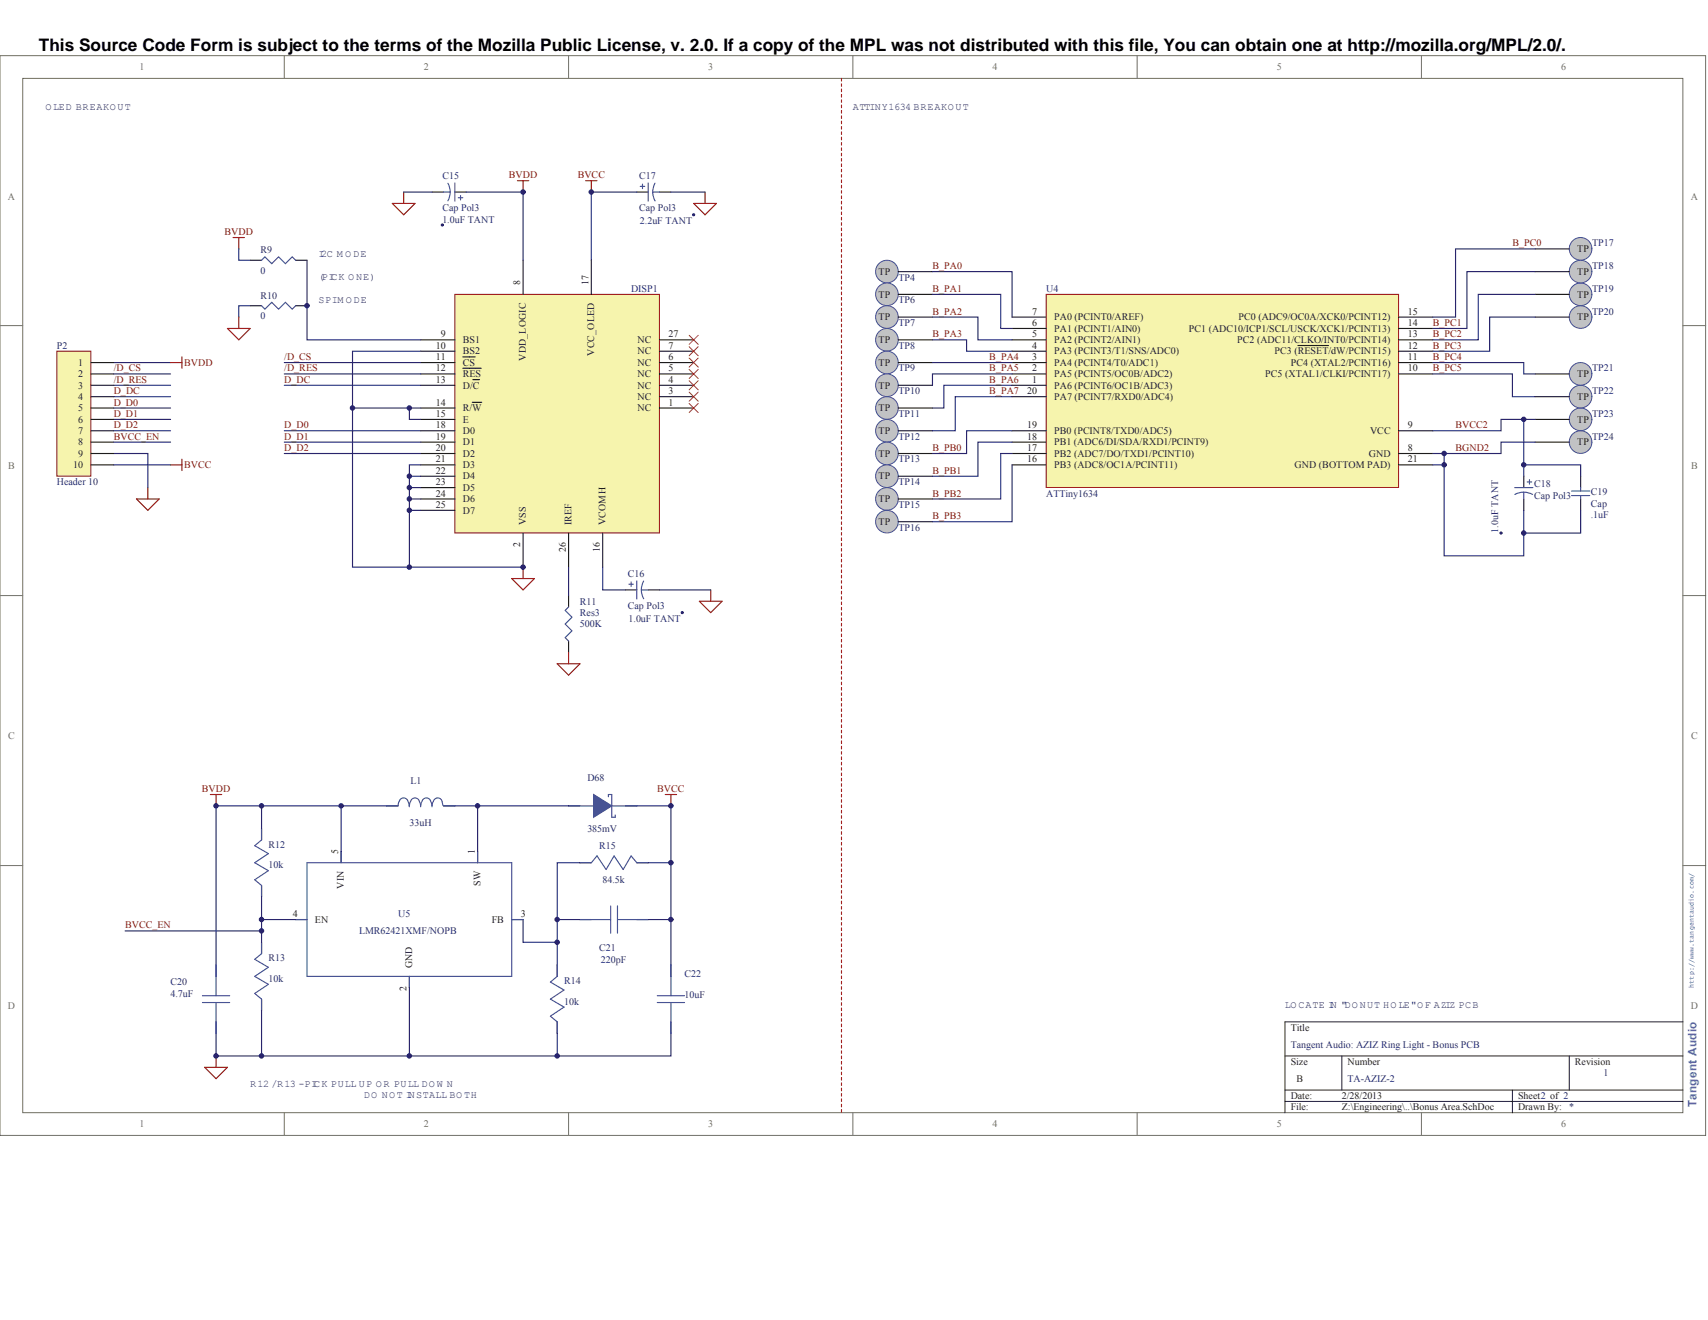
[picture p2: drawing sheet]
<svg xmlns="http://www.w3.org/2000/svg" width="279mm" height="216mm" viewBox="0 0 279 216" stroke-linecap="round" stroke-linejoin="round" font-family="sans-serif">
<path d="M0 9.1h279v176.6h-279z" fill="none" stroke="#706f62" stroke-width=".16"/>
<path d="M3.7 12.8h271.6v169.2h-271.6z" fill="#fff"/>
<g fill="none" stroke="#706f62" stroke-width=".16">
<path d="M3.7 12.8h271.6v169.2h-271.6zM46.5 9.1v3.7M93 9.1v3.7M139.5 9.1v3.7M186 9.1v3.7M232.5 9.1v3.7M0 53.3h3.7M275.3 53.3h3.7M0 97.4h3.7M275.3 97.4h3.7M0 141.6h3.7M275.3 141.6h3.7"/>
<path d="M46.5 182v3.7M93 182v3.7M139.5 182v3.7M186 182v3.7M232.5 182v3.7"/>
</g>
<path d="M210.2 172.7h65.1M210.2 178.3h65.1M219.5 172.7v5.6M247.4 178.3v3.7M256.7 172.7v5.6M275.3 167.1h-65.1v14.9M210.2 180.2h65.1" fill="none" stroke="#231f20" stroke-width=".16"/>
<path d="M74.4 48.1h33.5v39.1h-33.5z" fill="#f6f4ad"/>
<path d="M74.4 48.1h33.5v39.1h-33.5z" fill="none" stroke="#7c1514" stroke-width=".16"/>
<g fill="none" stroke="#231f20" stroke-width=".19">
<path d="M70.7 31.4h1.8M74.4 31.4h1.9M68.8 59.3h5.6M68.8 57.4h5.6M68.8 55.6h5.6M75.7 58.4h2M85.6 42.6v5.5M96.7 42.6v5.5M107.9 59.3h5.6M107.9 57.4h5.6M107.9 55.6h5.6M68.8 66.7h5.6"/>
<path d="M68.8 63h5.6M68.8 61.2h5.6M68.8 68.6h5.6M68.8 70.5h5.6M68.8 72.3h5.6M68.8 74.2h5.6M68.8 76h5.6M68.8 77.9h5.6M68.8 79.8h5.6M75.7 60.2h3M77.3 65.8h1.5M77.3 62.1h1.1"/>
<path d="M107.9 66.7h5.6M107.9 64.9h5.6M107.9 63h5.6M107.9 61.2h5.6M68.8 81.6h5.6M68.8 83.5h5.6M85.6 87.2v5.6M93 87.2v5.6M98.6 87.2v5.6"/>
</g>
<g fill="none" stroke="#ee2823" stroke-width=".16">
<path d="M112.7 58.6l1.5 1.4M112.7 56.7l1.5 1.5M112.7 54.8l1.5 1.5M114.2 58.6l-1.5 1.4M114.2 56.7l-1.5 1.5M114.2 54.8l-1.5 1.5M112.7 66l1.5 1.5M112.7 64.1l1.5 1.5M112.7 62.3l1.5 1.5M112.7 60.4l1.5 1.5M114.2 66l-1.5 1.5M114.2 64.1l-1.5 1.5"/>
<path d="M114.2 62.3l-1.5 1.5M114.2 60.4l-1.5 1.5"/>
</g>
<path d="M72.5 31.4h1.2M73.3 30l.3 .7v.7M73.6 31.4l-.1 .8-.2 .7M74.4 29.9v3M75 32.3h.7M75.3 32v.7" fill="none" stroke="#3e4ea1" stroke-width=".19"/>
<circle cx="72.4" cy="36.8" r=".18" fill="#282472"/>
<circle cx="72.4" cy="36.8" r=".18" fill="none" stroke="#282472" stroke-width=".16"/>
<path d="M76.3 31.4h9.3v11.2" fill="none" stroke="#282472" stroke-width=".19"/>
<path d="M104.2 31.4h1.8M107.9 31.4h1.9" fill="none" stroke="#231f20" stroke-width=".19"/>
<path d="M104.7 30.5h.8M105.1 30.1v.8M106 29.9v3M106.8 31.4l.1 .8 .3 .7M106.8 31.4h1.1M107.1 30l-.2 .7-.1 .7" fill="none" stroke="#3e4ea1" stroke-width=".19"/>
<circle cx="113.5" cy="35.1" r=".18" fill="#282472"/>
<circle cx="113.5" cy="35.1" r=".18" fill="none" stroke="#282472" stroke-width=".16"/>
<path d="M104.2 31.4h-7.5v11.2" fill="none" stroke="#282472" stroke-width=".19"/>
<path d="M102.3 96.5h1.9M106 96.5h1.9" fill="none" stroke="#231f20" stroke-width=".19"/>
<path d="M102.9 95.6h.7M103.2 95.2v.7M104.2 95v3M104.9 96.5l.1 .7 .3 .7M104.9 96.5h1.1M105.3 95l-.3 .7-.1 .8" fill="none" stroke="#3e4ea1" stroke-width=".19"/>
<circle cx="111.6" cy="100.2" r=".18" fill="#282472"/>
<circle cx="111.6" cy="100.2" r=".18" fill="none" stroke="#282472" stroke-width=".16"/>
<g fill="none" stroke="#282472" stroke-width=".19">
<path d="M66 31.4h4.7M109.8 31.4h5.5M18.6 59.3h9.3M39.1 40.7v1.9h1.8M40.9 50h-1.8v1.9M46.5 59.3h22.3M50.2 42.6v13h18.6M68.8 57.4h-11.1v35.4h27.9M18.6 74.2h5.6v5.6M18.6 66.7h9.3M18.6 61.2h9.3M18.6 63h9.3"/>
<path d="M18.6 76h9.3M18.6 68.6h9.3M18.6 64.9h9.3M46.5 74.2h22.3M46.5 72.3h22.3M46.5 70.5h22.3M46.5 61.2h22.3M46.5 63h22.3M57.7 66.7h9.3M67 79.8h1.8M68.8 66.7h-1.8v1.9h1.8M68.8 77.9h-1.8v14.9"/>
<path d="M68.8 76h-1.8v1.9M67 81.6h1.8M67 83.5h1.8M93 92.8v4.6M98.6 92.8v3.7h3.7M107.9 96.5h8.4"/>
</g>
<g fill="none" stroke="#7c1514" stroke-width=".19">
<path d="M38.1 38.9h1.9M39.1 38.9v1.8M64.2 33.3h3.7l-1.9 1.8zM66 31.4v1.9M84.6 29.6h1.9M85.6 29.6v1.8M95.8 29.6h1.9M96.7 29.6v1.8M113.5 33.3h3.7l-1.9 1.8zM115.3 31.4v1.9M27.9 59.3h1.9M29.8 58.4v1.8"/>
<path d="M37.2 53.7h3.7l-1.8 1.9zM39.1 51.9v1.8M24.2 79.8v1.8M27.9 76h1.9M29.8 75.1v1.9M22.3 81.6h3.7l-1.8 1.9zM83.7 94.6h3.7l-1.8 1.9zM85.6 92.8v1.8M114.4 98.3h3.7l-1.8 1.9zM116.3 96.5v1.8M91.1 108.6h3.8l-1.9 1.8zM93 106.7v1.9"/>
</g>
<path d="M40.9 50h1.9M40.9 42.6h1.9M48.4 50h1.8M48.4 42.6h1.8M93 97.4v1.9M93 104.9v1.8" fill="none" stroke="#231f20" stroke-width=".19"/>
<path d="M42.8 50l.5 .6 1.2-1.2 1.1 1.2 1.1-1.2 1.1 1.2 .6-.6M42.8 42.6l.5-.6 1.2 1.1 1.1-1.1 1.1 1.1 1.1-1.1 .6 .6M93 99.3l-.5 .5 1.1 1.1-1.1 1.2 1.1 1.1-1.1 1.1 .5 .6" fill="none" stroke="#3e4ea1" stroke-width=".19"/>
<path d="M9.3 57.4h5.6v20.5h-5.6z" fill="#f6f4ad"/>
<path d="M9.3 57.4h5.6v20.5h-5.6z" fill="none" stroke="#7c1514" stroke-width=".16"/>
<path d="M14.9 59.3h3.7M14.9 61.2h3.7M14.9 63h3.7M14.9 64.9h3.7M14.9 66.7h3.7M14.9 68.6h3.7M14.9 70.5h3.7M14.9 72.3h3.7M14.9 74.2h3.7M14.9 76h3.7" fill="none" stroke="#231f20" stroke-width=".19"/>
<path d="M18.6 70.5h9.3" fill="none" stroke="#282472" stroke-width=".19"/>
<path d="M171.1 48.1h57.7v31.6h-57.7z" fill="#f6f4ad"/>
<path d="M171.1 48.1h57.7v31.6h-57.7z" fill="none" stroke="#7c1514" stroke-width=".16"/>
<g fill="none" stroke="#231f20" stroke-width=".19">
<path d="M165.6 59.3h5.5M165.6 57.4h5.5M165.6 55.6h5.5M165.6 53.7h5.5M165.6 51.9h5.5M212.3 56.5h5M228.8 59.3h5.6M228.8 57.4h5.6M228.8 55.6h5.6M228.8 53.7h5.6M228.8 51.9h5.6M165.6 63h5.5"/>
<path d="M165.6 61.2h5.5M165.6 74.2h5.5M165.6 70.5h5.5M165.6 76h5.5M165.6 72.3h5.5M165.6 64.9h5.5M228.8 61.2h5.6M228.8 74.2h5.6M228.8 70.5h5.6M228.8 76h5.6"/>
</g>
<circle cx="145.1" cy="44.4" r="1.85" fill="#c1c2c4"/>
<circle cx="145.1" cy="44.4" r="1.85" fill="none" stroke="#3e4ea1" stroke-width=".16"/>
<path d="M147 44.4h5.5" fill="none" stroke="#231f20" stroke-width=".19"/>
<circle cx="145.1" cy="48.1" r="1.85" fill="#c1c2c4"/>
<circle cx="145.1" cy="48.1" r="1.85" fill="none" stroke="#3e4ea1" stroke-width=".16"/>
<path d="M147 48.1h5.5" fill="none" stroke="#231f20" stroke-width=".19"/>
<circle cx="145.1" cy="51.9" r="1.85" fill="#c1c2c4"/>
<circle cx="145.1" cy="51.9" r="1.85" fill="none" stroke="#3e4ea1" stroke-width=".16"/>
<path d="M147 51.9h5.5" fill="none" stroke="#231f20" stroke-width=".19"/>
<circle cx="145.1" cy="55.6" r="1.85" fill="#c1c2c4"/>
<circle cx="145.1" cy="55.6" r="1.85" fill="none" stroke="#3e4ea1" stroke-width=".16"/>
<path d="M147 55.6h5.5" fill="none" stroke="#231f20" stroke-width=".19"/>
<circle cx="145.1" cy="59.3" r="1.85" fill="#c1c2c4"/>
<circle cx="145.1" cy="59.3" r="1.85" fill="none" stroke="#3e4ea1" stroke-width=".16"/>
<path d="M147 59.3h5.5" fill="none" stroke="#231f20" stroke-width=".19"/>
<circle cx="145.1" cy="63" r="1.85" fill="#c1c2c4"/>
<circle cx="145.1" cy="63" r="1.85" fill="none" stroke="#3e4ea1" stroke-width=".16"/>
<path d="M147 63h5.5" fill="none" stroke="#231f20" stroke-width=".19"/>
<circle cx="145.1" cy="66.7" r="1.85" fill="#c1c2c4"/>
<circle cx="145.1" cy="66.7" r="1.85" fill="none" stroke="#3e4ea1" stroke-width=".16"/>
<path d="M147 66.7h5.5" fill="none" stroke="#231f20" stroke-width=".19"/>
<circle cx="145.1" cy="70.4" r="1.85" fill="#c1c2c4"/>
<circle cx="145.1" cy="70.4" r="1.85" fill="none" stroke="#3e4ea1" stroke-width=".16"/>
<path d="M147 70.5h5.5" fill="none" stroke="#231f20" stroke-width=".19"/>
<circle cx="145.1" cy="74.2" r="1.85" fill="#c1c2c4"/>
<circle cx="145.1" cy="74.2" r="1.85" fill="none" stroke="#3e4ea1" stroke-width=".16"/>
<path d="M147 74.2h5.5" fill="none" stroke="#231f20" stroke-width=".19"/>
<circle cx="145.1" cy="77.9" r="1.85" fill="#c1c2c4"/>
<circle cx="145.1" cy="77.9" r="1.85" fill="none" stroke="#3e4ea1" stroke-width=".16"/>
<path d="M147 77.9h5.5" fill="none" stroke="#231f20" stroke-width=".19"/>
<circle cx="145.1" cy="81.6" r="1.85" fill="#c1c2c4"/>
<circle cx="145.1" cy="81.6" r="1.85" fill="none" stroke="#3e4ea1" stroke-width=".16"/>
<path d="M147 81.6h5.5" fill="none" stroke="#231f20" stroke-width=".19"/>
<circle cx="145.1" cy="85.3" r="1.85" fill="#c1c2c4"/>
<circle cx="145.1" cy="85.3" r="1.85" fill="none" stroke="#3e4ea1" stroke-width=".16"/>
<path d="M147 85.3h5.5" fill="none" stroke="#231f20" stroke-width=".19"/>
<circle cx="258.6" cy="51.9" r="1.85" fill="#c1c2c4"/>
<circle cx="258.6" cy="51.9" r="1.85" fill="none" stroke="#3e4ea1" stroke-width=".16"/>
<path d="M251.1 51.9h5.6" fill="none" stroke="#231f20" stroke-width=".19"/>
<circle cx="258.6" cy="48.1" r="1.85" fill="#c1c2c4"/>
<circle cx="258.6" cy="48.1" r="1.85" fill="none" stroke="#3e4ea1" stroke-width=".16"/>
<path d="M251.1 48.1h5.6" fill="none" stroke="#231f20" stroke-width=".19"/>
<circle cx="258.6" cy="44.4" r="1.85" fill="#c1c2c4"/>
<circle cx="258.6" cy="44.4" r="1.85" fill="none" stroke="#3e4ea1" stroke-width=".16"/>
<path d="M251.1 44.4h5.6" fill="none" stroke="#231f20" stroke-width=".19"/>
<circle cx="258.6" cy="40.7" r="1.85" fill="#c1c2c4"/>
<circle cx="258.6" cy="40.7" r="1.85" fill="none" stroke="#3e4ea1" stroke-width=".16"/>
<path d="M251.1 40.7h5.6" fill="none" stroke="#231f20" stroke-width=".19"/>
<circle cx="258.6" cy="72.3" r="1.85" fill="#c1c2c4"/>
<circle cx="258.6" cy="72.3" r="1.85" fill="none" stroke="#3e4ea1" stroke-width=".16"/>
<path d="M251.1 72.3h5.6" fill="none" stroke="#231f20" stroke-width=".19"/>
<circle cx="258.6" cy="68.6" r="1.85" fill="#c1c2c4"/>
<circle cx="258.6" cy="68.6" r="1.85" fill="none" stroke="#3e4ea1" stroke-width=".16"/>
<path d="M251.1 68.6h5.6" fill="none" stroke="#231f20" stroke-width=".19"/>
<circle cx="258.6" cy="64.9" r="1.85" fill="#c1c2c4"/>
<circle cx="258.6" cy="64.9" r="1.85" fill="none" stroke="#3e4ea1" stroke-width=".16"/>
<path d="M251.1 64.9h5.6" fill="none" stroke="#231f20" stroke-width=".19"/>
<circle cx="258.6" cy="61.2" r="1.85" fill="#c1c2c4"/>
<circle cx="258.6" cy="61.2" r="1.85" fill="none" stroke="#3e4ea1" stroke-width=".16"/>
<path d="M249.3 77.9v1.9M251.1 61.2h5.6M249.3 81.6v1.9" fill="none" stroke="#231f20" stroke-width=".19"/>
<g fill="none" stroke="#282472" stroke-width=".19">
<path d="M152.5 44.4h13.1v7.5M152.5 48.1h11.2v5.6h1.9M152.5 51.9h7.5v3.7h5.6M152.5 55.6h5.6v1.8h7.5M152.5 59.3h13.1M234.4 59.3h14.9v1.9h1.8M251.1 40.7h-13v11.2h-3.7M251.1 44.4h-11.1v9.3h-5.6M251.1 48.1h-9.3v7.5h-7.4M251.1 51.9h-7.4v5.5h-9.3M165.6 61.2h-13.1v1.8M165.6 63h-11.2v3.7h-1.9"/>
<path d="M165.6 64.9h-9.3v5.6h-3.8M165.6 70.5h-7.5v3.7h-5.6M165.6 72.3h-5.6v5.6h-7.5M165.6 76v9.3h-13.1M165.6 74.2h-1.9v7.4h-11.2M234.4 61.2h13v3.7h3.7M234.4 74.2h1.8v1.8h-1.8M251.1 68.6h-5.6v1.9h-11.1M251.1 72.3h-5.6v1.9h-9.3"/>
</g>
<path d="M247.8 79.8h3M249.8 78.8h.8M250.2 78.5v.7M249.3 80.5l.7 .1 .7 .3M249.3 80.5l-.8 .1-.7 .3M249.3 80.5v1.1" fill="none" stroke="#3e4ea1" stroke-width=".19"/>
<circle cx="245.5" cy="87.2" r=".18" fill="#282472"/>
<circle cx="245.5" cy="87.2" r=".18" fill="none" stroke="#282472" stroke-width=".16"/>
<path d="M258.6 77.9v1.9M258.6 81.6v1.9M93 131.8h1.9M102.3 131.8h1.9M35.3 157.8v1.9M94.9 150.4h1.8M104.2 150.4h1.8M109.8 157.8v1.9M35.3 167.1v1.9M109.8 167.1v1.9" fill="none" stroke="#231f20" stroke-width=".19"/>
<g fill="none" stroke="#3e4ea1" stroke-width=".19">
<path d="M258.6 79.8v.5M257.1 81.1h3M257.1 80.3h3M258.6 81.1v.5M93 131.8h11.2M35.3 157.8v5.1M94.9 150.4h5M99.9 148.2v4.4M101 150.4h5M101 148.2v4.4M109.8 157.8v5.1M33.1 162.9h4.5"/>
<path d="M33.1 164h4.5M35.3 164v5M107.5 162.9h4.5M107.5 164h4.5M109.8 164v5"/>
</g>
<path d="M236.2 76v14.9h13.1v-3.7M249.3 77.9v-1.9h9.3v1.9M249.3 68.6v7.4M249.3 83.5v3.7h9.3v-3.7" fill="none" stroke="#282472" stroke-width=".19"/>
<path d="M97.1 130l3 1.8-3 1.9z" fill="#3e4ea1"/>
<g fill="none" stroke="#3e4ea1" stroke-width=".19">
<path d="M42.8 135.5v1.9l-1.1 .9 2.2 1.3-2.2 1.5 2.2 1.3-2.2 1.5 1.1 .9v1.9M55.8 139.2v1.9M65.2 131.2l-.1 .6h-1.9M66 130.5a.73 .73 0 0 0-.7 .6M66.1 130.5a.73 .73 0 0 1 .7 .7M66.8 131.2l.1 .8M67.1 131.2l-.1 .6M67.9 130.5a.73 .73 0 0 0-.7 .6M67.9 130.5a.73 .73 0 0 1 .7 .7M68.7 131.2l.1 .8M68.9 131.2l-.1 .6M69.7 130.5a.73 .73 0 0 0-.7 .6"/>
<path d="M69.8 130.5a.73 .73 0 0 1 .7 .7M70.5 131.2l.2 .8M70.8 131.2l-.1 .6M71.6 130.5a.74 .74 0 0 0-.7 .6M71.7 130.5a.73 .73 0 0 1 .6 .7M72.3 131.2l.2 .6M72.5 131.8h1.9M78.1 139.2v1.9M97.1 130l3 1.8-3 1.9zM99.5 130.3v-.3h.6v3.7h.5v-.4M42.8 154.1v1.9l-1.1 .9 2.2 1.3-2.2 1.5 2.2 1.3-2.2 1.5 1.1 .9v1.9M48.4 150.4h1.8"/>
<path d="M50.2 141.1h33.5v18.6h-33.5zM67 159.7v1.9M83.7 150.4h1.9M91.1 157.8v1.9l-1.1 .9 2.3 1.3-2.3 1.5 2.3 1.3-2.3 1.5 1.1 .9v1.9M94.9 141.1h1.8l1-1.1 1.4 2.2 1.4-2.2 1.4 2.2 1.3-2.2 1 1.1h1.8"/>
</g>
<g fill="none" stroke="#231f20" stroke-width=".19">
<path d="M42.8 135.5v1.9M55.8 139.2v1.9M63.2 131.8h1.9M72.5 131.8h1.9M78.1 139.2v1.9M42.8 144.8v1.9M42.8 154.1v1.9M48.4 150.4h1.8M67 159.7v1.9M83.7 150.4h1.9M91.1 157.8v1.9M94.9 141.1h1.8"/>
<path d="M104.2 141.1h1.8M42.8 163.4v1.9M91.1 167.1v1.9"/>
</g>
<g fill="none" stroke="#282472" stroke-width=".19">
<path d="M18.6 72.3h9.3M42.8 131.8v3.7M55.8 131.8v7.4M63.2 131.8h-27.9v26M74.4 131.8h18.6M78.1 131.8v7.4M104.2 131.8h5.6v26M20.5 152.3h22.3M42.8 146.7v3.7h5.6M42.8 150.4v3.7M85.6 150.4v3.7h5.5M91.1 150.4h3.8"/>
<path d="M94.9 141.1h-3.8v16.7M106 150.4h3.8M106 141.1h3.8M35.3 169v3.7h74.5v-3.7M42.8 165.3v7.4M67 161.6v11.1M91.1 169v3.7"/>
</g>
<path d="M34.4 130h1.9M35.3 130v1.8M108.8 130h1.9M109.8 130v1.8M33.5 174.6h3.7l-1.9 1.8zM35.3 172.7v1.9" fill="none" stroke="#7c1514" stroke-width=".19"/>
<path d="M137.7 12.8v169.2" fill="none" stroke="#ea1f23" stroke-width=".19" stroke-dasharray=".4 .4"/>
<circle cx="35.3" cy="172.7" r=".36" fill="#282472"/>
<circle cx="35.3" cy="172.7" r=".36" fill="none" stroke="#282472" stroke-width=".16"/>
<circle cx="35.3" cy="131.8" r=".36" fill="#282472"/>
<circle cx="35.3" cy="131.8" r=".36" fill="none" stroke="#282472" stroke-width=".16"/>
<circle cx="42.8" cy="172.7" r=".36" fill="#282472"/>
<circle cx="42.8" cy="172.7" r=".36" fill="none" stroke="#282472" stroke-width=".16"/>
<circle cx="42.8" cy="152.3" r=".36" fill="#282472"/>
<circle cx="42.8" cy="152.3" r=".36" fill="none" stroke="#282472" stroke-width=".16"/>
<circle cx="42.8" cy="150.4" r=".36" fill="#282472"/>
<circle cx="42.8" cy="150.4" r=".36" fill="none" stroke="#282472" stroke-width=".16"/>
<circle cx="42.8" cy="131.8" r=".36" fill="#282472"/>
<circle cx="42.8" cy="131.8" r=".36" fill="none" stroke="#282472" stroke-width=".16"/>
<circle cx="50.2" cy="50" r=".36" fill="#282472"/>
<circle cx="50.2" cy="50" r=".36" fill="none" stroke="#282472" stroke-width=".16"/>
<circle cx="55.8" cy="131.8" r=".36" fill="#282472"/>
<circle cx="55.8" cy="131.8" r=".36" fill="none" stroke="#282472" stroke-width=".16"/>
<circle cx="57.7" cy="66.7" r=".36" fill="#282472"/>
<circle cx="57.7" cy="66.7" r=".36" fill="none" stroke="#282472" stroke-width=".16"/>
<circle cx="67" cy="172.7" r=".36" fill="#282472"/>
<circle cx="67" cy="172.7" r=".36" fill="none" stroke="#282472" stroke-width=".16"/>
<circle cx="67" cy="92.8" r=".36" fill="#282472"/>
<circle cx="67" cy="92.8" r=".36" fill="none" stroke="#282472" stroke-width=".16"/>
<circle cx="67" cy="83.5" r=".36" fill="#282472"/>
<circle cx="67" cy="83.5" r=".36" fill="none" stroke="#282472" stroke-width=".16"/>
<circle cx="67" cy="81.6" r=".36" fill="#282472"/>
<circle cx="67" cy="81.6" r=".36" fill="none" stroke="#282472" stroke-width=".16"/>
<circle cx="67" cy="79.7" r=".36" fill="#282472"/>
<circle cx="67" cy="79.7" r=".36" fill="none" stroke="#282472" stroke-width=".16"/>
<circle cx="67" cy="77.9" r=".36" fill="#282472"/>
<circle cx="67" cy="77.9" r=".36" fill="none" stroke="#282472" stroke-width=".16"/>
<circle cx="67" cy="66.7" r=".36" fill="#282472"/>
<circle cx="67" cy="66.7" r=".36" fill="none" stroke="#282472" stroke-width=".16"/>
<circle cx="78.1" cy="131.8" r=".36" fill="#282472"/>
<circle cx="78.1" cy="131.8" r=".36" fill="none" stroke="#282472" stroke-width=".16"/>
<circle cx="85.6" cy="92.8" r=".36" fill="#282472"/>
<circle cx="85.6" cy="92.8" r=".36" fill="none" stroke="#282472" stroke-width=".16"/>
<circle cx="85.6" cy="31.4" r=".36" fill="#282472"/>
<circle cx="85.6" cy="31.4" r=".36" fill="none" stroke="#282472" stroke-width=".16"/>
<circle cx="91.1" cy="172.7" r=".36" fill="#282472"/>
<circle cx="91.1" cy="172.7" r=".36" fill="none" stroke="#282472" stroke-width=".16"/>
<circle cx="91.1" cy="154.1" r=".36" fill="#282472"/>
<circle cx="91.1" cy="154.1" r=".36" fill="none" stroke="#282472" stroke-width=".16"/>
<circle cx="91.1" cy="150.4" r=".36" fill="#282472"/>
<circle cx="91.1" cy="150.4" r=".36" fill="none" stroke="#282472" stroke-width=".16"/>
<circle cx="96.7" cy="31.4" r=".36" fill="#282472"/>
<circle cx="96.7" cy="31.4" r=".36" fill="none" stroke="#282472" stroke-width=".16"/>
<circle cx="109.7" cy="150.4" r=".36" fill="#282472"/>
<circle cx="109.7" cy="150.4" r=".36" fill="none" stroke="#282472" stroke-width=".16"/>
<circle cx="109.7" cy="141.1" r=".36" fill="#282472"/>
<circle cx="109.7" cy="141.1" r=".36" fill="none" stroke="#282472" stroke-width=".16"/>
<circle cx="109.7" cy="131.8" r=".36" fill="#282472"/>
<circle cx="109.7" cy="131.8" r=".36" fill="none" stroke="#282472" stroke-width=".16"/>
<circle cx="236.2" cy="76" r=".36" fill="#282472"/>
<circle cx="236.2" cy="76" r=".36" fill="none" stroke="#282472" stroke-width=".16"/>
<circle cx="236.2" cy="74.2" r=".36" fill="#282472"/>
<circle cx="236.2" cy="74.2" r=".36" fill="none" stroke="#282472" stroke-width=".16"/>
<circle cx="249.3" cy="87.2" r=".36" fill="#282472"/>
<circle cx="249.3" cy="87.2" r=".36" fill="none" stroke="#282472" stroke-width=".16"/>
<circle cx="249.3" cy="76" r=".36" fill="#282472"/>
<circle cx="249.3" cy="76" r=".36" fill="none" stroke="#282472" stroke-width=".16"/>
<circle cx="249.3" cy="68.6" r=".36" fill="#282472"/>
<circle cx="249.3" cy="68.6" r=".36" fill="none" stroke="#282472" stroke-width=".16"/>
<text font-size="2.8" x="6.3" y="8.4">This Source Code Form is subject to the terms of the Mozilla Public License, v. 2.0. If a copy of the MPL was not distributed with this file, You can obtain one at http://mozilla.org/MPL/2.0/.</text>
<text font-size="1.9" fill="#259ace" x="277.5" y="181.1" transform="rotate(-90 277.5 181.1)">Tangent Audio</text>
<g font-size="1.7" fill="#282472">
<text x="7.4" y="17.9">O LED BREAKO UT</text>
<text x="139.5" y="17.9">ATTINY1634 BREAKO UT</text>
<text x="52.1" y="42.1">I2C M O DE</text>
<text x="52.1" y="45.8">(PICK O NE)</text>
<text x="52.1" y="49.5">SPI M O DE</text>
<text x="210.2" y="164.8">LO CATE IN &quot;DO NUT HO LE&quot; O F AZIZ PCB</text>
<text x="40.9" y="177.8">R12 / R13 - PICK PULL UP O R PULL DO W N</text>
<text x="59.5" y="179.7">DO NO T INSTALL BO TH</text>
</g>
<g font-size="1.6" fill="#706f62">
<text x="22.8" y="11.5">1</text>
<text x="69.3" y="11.5">2</text>
<text x="115.9" y="11.5">3</text>
<text x="162.4" y="11.5">4</text>
<text x="208.9" y="11.5">5</text>
<text x="255.4" y="11.5">6</text>
<text x="1.3" y="32.6">A</text>
<text x="276.6" y="32.6">A</text>
<text x="1.3" y="76.8">B</text>
<text x="276.6" y="76.8">B</text>
<text x="1.3" y="120.9">C</text>
<text x="276.6" y="120.9">C</text>
<text x="1.3" y="165.1">D</text>
<text x="276.6" y="165.1">D</text>
<text x="22.8" y="184.4">1</text>
<text x="69.3" y="184.4">2</text>
<text x="115.9" y="184.4">3</text>
<text x="162.4" y="184.4">4</text>
<text x="208.9" y="184.4">5</text>
<text x="255.4" y="184.4">6</text>
</g>
<g font-size="1.6" fill="#282472">
<text x="72.4" y="29.3">C15</text>
<text x="104.5" y="29.3">C17</text>
<text x="72.4" y="34.5">Cap Pol3</text>
<text x="104.5" y="34.5">Cap Pol3</text>
<text x="42.6" y="41.4">R9</text>
<text x="72.4" y="36.4">1.0uF TANT</text>
<text x="104.7" y="36.6">2.2uF TANT</text>
<text x="260.4" y="40.3">TP17</text>
<text x="42.6" y="44.8">0</text>
<text x="103.2" y="47.7">DISP1</text>
<text x="147" y="45.9">TP4</text>
<text x="171.1" y="47.7">U4</text>
<text x="260.4" y="47.7">TP19</text>
<text x="260.4" y="44">TP18</text>
<text x="42.6" y="52.2">0</text>
<text x="42.6" y="48.9">R10</text>
<text x="147" y="49.6">TP6</text>
<text x="147" y="53.3">TP7</text>
<text x="260.4" y="51.5">TP20</text>
<text x="9.3" y="57">P2</text>
<text x="147" y="57">TP8</text>
<text x="147" y="60.8">TP9</text>
<text x="147" y="64.5">TP10</text>
<text x="260.4" y="64.5">TP22</text>
<text x="260.4" y="60.8">TP21</text>
<text x="147" y="68.2">TP11</text>
<text x="147" y="71.9">TP12</text>
<text x="260.4" y="71.9">TP24</text>
<text x="260.4" y="68.2">TP23</text>
<text x="147" y="75.6">TP13</text>
<text x="9.3" y="79.4">Header 10</text>
<text x="147" y="79.4">TP14</text>
<text x="147" y="83.1">TP15</text>
<text x="171.1" y="81.2">ATTiny1634</text>
<text x="250.9" y="79.7">C18</text>
<text x="250.9" y="81.6">Cap Pol3</text>
<text x="260.2" y="81">C19</text>
<text x="260.2" y="82.9">Cap</text>
<text x="147" y="86.8">TP16</text>
<text x="245.1" y="87.2" transform="rotate(-90 245.1 87.2)">1.0uF TANT</text>
<text x="260.2" y="84.7">.1uF</text>
<text x="102.7" y="94.4">C16</text>
<text x="94.9" y="98.9">R11</text>
<text x="94.9" y="100.7">Res3</text>
<text x="102.7" y="99.6">Cap Pol3</text>
<text x="102.8" y="101.7">1.0uF TANT</text>
<text x="94.9" y="102.6">500K</text>
<text x="67.2" y="128.2">L1</text>
<text x="96.1" y="127.7">D68</text>
<text x="67" y="135.1">33uH</text>
<text x="96.1" y="136.1">385mV</text>
<text x="43.9" y="142">10k</text>
<text x="43.9" y="138.7">R12</text>
<text x="98" y="138.8">R15</text>
<text x="98.6" y="144.4">84.5k</text>
<text x="58.7" y="152.8">LMR62421XMF/NOPB</text>
<text x="65.1" y="150">U5</text>
<text x="98" y="155.6">C21</text>
<text x="27.9" y="161.2">C20</text>
<text x="43.9" y="160.6">10k</text>
<text x="43.9" y="157.3">R13</text>
<text x="92.3" y="161">R14</text>
<text x="98.3" y="157.4">220pF</text>
<text x="112" y="159.9">C22</text>
<text x="27.9" y="163">4.7uF</text>
<text x="92.3" y="164.3">10k</text>
<text x="112" y="163.2">10uF</text>
<text x="211.1" y="171.4">Tangent Audio: AZIZ Ring Light - Bonus PCB</text>
<text x="220.4" y="177">TA-AZIZ-2</text>
<text x="262.3" y="176">1</text>
<text x="256.7" y="181.6">*</text>
</g>
<g font-size="1.6" fill="#7c1514">
<text x="83.2" y="29.2">BVDD</text>
<text x="94.5" y="29.2">BVCC</text>
<text x="36.7" y="38.4">BVDD</text>
<text x="247.4" y="40.3">B_PC0</text>
<text x="152.5" y="44">B_PA0</text>
<text x="152.5" y="47.7">B_PA1</text>
<text x="152.5" y="51.5">B_PA2</text>
<text x="234.4" y="53.3">B_PC1</text>
<text x="30.1" y="59.8">BVDD</text>
<text x="46.5" y="58.9">/D_CS</text>
<text x="152.5" y="55.2">B_PA3</text>
<text x="161.8" y="58.9">B_PA4</text>
<text x="234.4" y="55.2">B_PC2</text>
<text x="234.4" y="57">B_PC3</text>
<text x="234.4" y="58.9">B_PC4</text>
<text x="18.6" y="60.8">/D_CS</text>
<text x="18.6" y="62.6">/D_RES</text>
<text x="18.6" y="64.5">D_DC</text>
<text x="46.5" y="60.8">/D_RES</text>
<text x="46.5" y="62.6">D_DC</text>
<text x="161.8" y="60.8">B_PA5</text>
<text x="161.8" y="62.6">B_PA6</text>
<text x="161.8" y="64.5">B_PA7</text>
<text x="234.4" y="60.8">B_PC5</text>
<text x="18.6" y="66.3">D_D0</text>
<text x="18.6" y="68.2">D_D1</text>
<text x="18.6" y="70.1">D_D2</text>
<text x="18.6" y="71.9">BVCC_EN</text>
<text x="46.5" y="70.1">D_D0</text>
<text x="46.5" y="71.9">D_D1</text>
<text x="238.1" y="70.1">BVCC2</text>
<text x="30.1" y="76.6">BVCC</text>
<text x="46.5" y="73.8">D_D2</text>
<text x="152.5" y="73.8">B_PB0</text>
<text x="152.5" y="77.5">B_PB1</text>
<text x="238.1" y="73.8">BGND2</text>
<text x="152.5" y="81.2">B_PB2</text>
<text x="152.5" y="84.9">B_PB3</text>
<text x="33" y="129.6">BVDD</text>
<text x="107.5" y="129.6">BVCC</text>
<text x="20.5" y="151.9">BVCC_EN</text>
</g>
<g font-size="1.6" fill="#231f20">
<text x="258" y="41.2">TP</text>
<text x="85.1" y="46.7" transform="rotate(-90 85.1 46.7)">8</text>
<text x="96.3" y="46.7" transform="rotate(-90 96.3 46.7)">17</text>
<text x="143.7" y="45">TP</text>
<text x="258" y="45">TP</text>
<text x="143.7" y="48.7">TP</text>
<text x="143.7" y="52.4">TP</text>
<text x="168.8" y="53.3">6</text>
<text x="168.8" y="51.5">7</text>
<text x="172.4" y="52.4">PA0 (PCINT0/AREF)</text>
<text x="202.6" y="52.4">PC0 (ADC9/OC0A/XCK0/PCINT12)</text>
<text x="230.3" y="53.3">14</text>
<text x="230.3" y="51.5">15</text>
<text x="258" y="52.4">TP</text>
<text x="258" y="48.7">TP</text>
<text x="12.8" y="59.8">1</text>
<text x="71.3" y="57">10</text>
<text x="71.3" y="58.9">11</text>
<text x="72.1" y="55.2">9</text>
<text x="75.7" y="56.1">BS1</text>
<text x="75.7" y="58">BS2</text>
<text x="75.7" y="59.8">CS</text>
<text x="86" y="59" transform="rotate(-90 86 59)">VDD_LOGIC</text>
<text x="97.2" y="58.2" transform="rotate(-90 97.2 58.2)">VCC_OLED</text>
<text x="104.3" y="59.8">NC</text>
<text x="104.3" y="58">NC</text>
<text x="104.3" y="56.1">NC</text>
<text x="109.4" y="58.9">6</text>
<text x="109.4" y="57">7</text>
<text x="109.4" y="55.2">27</text>
<text x="143.7" y="56.1">TP</text>
<text x="143.7" y="59.8">TP</text>
<text x="168.8" y="58.9">3</text>
<text x="168.8" y="57">4</text>
<text x="168.8" y="55.2">5</text>
<text x="172.4" y="59.8">PA4 (PCINT4/T0/ADC1)</text>
<text x="172.4" y="58">PA3 (PCINT3/T1/SNS/ADC0)</text>
<text x="172.4" y="56.1">PA2 (PCINT2/AIN1)</text>
<text x="172.4" y="54.3">PA1 (PCINT1/AIN0)</text>
<text x="194.5" y="54.3">PC1 (ADC10/ICP1/SCL/USCK/XCK1/PCINT13)</text>
<text x="202.4" y="56.1">PC2 (ADC11/CLKO/INT0/PCINT14)</text>
<text x="208.5" y="58">PC3 (RESET/dW/PCINT15)</text>
<text x="211.2" y="59.8">PC4 (XTAL2/PCINT16)</text>
<text x="230.3" y="55.2">13</text>
<text x="230.3" y="57">12</text>
<text x="230.3" y="58.9">11</text>
<text x="12.8" y="61.7">2</text>
<text x="12.8" y="63.5">3</text>
<text x="12.8" y="65.4">4</text>
<text x="71.3" y="60.8">12</text>
<text x="71.3" y="62.6">13</text>
<text x="75.7" y="61.7">RES</text>
<text x="75.7" y="63.5">D/C</text>
<text x="104.3" y="65.4">NC</text>
<text x="104.3" y="63.5">NC</text>
<text x="104.3" y="61.7">NC</text>
<text x="109.4" y="64.5">3</text>
<text x="109.4" y="62.6">4</text>
<text x="109.4" y="60.8">5</text>
<text x="143.7" y="63.5">TP</text>
<text x="168" y="64.5">20</text>
<text x="168.8" y="62.6">1</text>
<text x="168.8" y="60.8">2</text>
<text x="172.4" y="63.5">PA6 (PCINT6/OC1B/ADC3)</text>
<text x="172.4" y="61.7">PA5 (PCINT5/OC0B/ADC2)</text>
<text x="172.4" y="65.4">PA7 (PCINT7/RXD0/ADC4)</text>
<text x="207" y="61.7">PC5 (XTAL1/CLKI/PCINT17)</text>
<text x="230.3" y="60.8">10</text>
<text x="258" y="65.4">TP</text>
<text x="258" y="61.7">TP</text>
<text x="12.8" y="67.3">5</text>
<text x="12.8" y="69.1">6</text>
<text x="12.8" y="71">7</text>
<text x="71.3" y="66.3">14</text>
<text x="71.3" y="68.2">15</text>
<text x="71.3" y="70.1">18</text>
<text x="71.3" y="71.9">19</text>
<text x="75.7" y="67.3">R/W</text>
<text x="75.7" y="69.1">E</text>
<text x="75.7" y="71">D0</text>
<text x="104.3" y="67.3">NC</text>
<text x="109.4" y="66.3">1</text>
<text x="143.7" y="67.3">TP</text>
<text x="143.7" y="71">TP</text>
<text x="168" y="71.9">18</text>
<text x="168" y="70.1">19</text>
<text x="172.4" y="71">PB0 (PCINT8/TXD0/ADC5)</text>
<text x="224.1" y="71">VCC</text>
<text x="230.3" y="70.1">9</text>
<text x="258" y="69.1">TP</text>
<text x="11.9" y="76.6">10</text>
<text x="12.8" y="72.8">8</text>
<text x="12.8" y="74.7">9</text>
<text x="71.3" y="73.8">20</text>
<text x="71.3" y="75.6">21</text>
<text x="71.3" y="77.5">22</text>
<text x="75.7" y="72.8">D1</text>
<text x="75.7" y="74.7">D2</text>
<text x="75.7" y="76.6">D3</text>
<text x="143.7" y="74.7">TP</text>
<text x="168" y="75.6">16</text>
<text x="168" y="73.8">17</text>
<text x="172.4" y="76.6">PB3 (ADC8/OC1A/PCINT11)</text>
<text x="172.4" y="74.7">PB2 (ADC7/DO/TXD1/PCINT10)</text>
<text x="172.4" y="72.8">PB1 (ADC6/DI/SDA/RXD1/PCINT9)</text>
<text x="211.8" y="76.6">GND (BOTTOM PAD)</text>
<text x="223.9" y="74.7">GND</text>
<text x="230.3" y="73.8">8</text>
<text x="230.3" y="75.6">21</text>
<text x="258" y="72.8">TP</text>
<text x="71.3" y="79.4">23</text>
<text x="71.3" y="81.2">24</text>
<text x="71.3" y="83.1">25</text>
<text x="75.7" y="78.4">D4</text>
<text x="75.7" y="80.3">D5</text>
<text x="75.7" y="82.1">D6</text>
<text x="143.7" y="78.4">TP</text>
<text x="143.7" y="82.1">TP</text>
<text x="75.7" y="84">D7</text>
<text x="85.1" y="89.5" transform="rotate(-90 85.1 89.5)">2</text>
<text x="86" y="85.9" transform="rotate(-90 86 85.9)">VSS</text>
<text x="93.5" y="85.9" transform="rotate(-90 93.5 85.9)">IREF</text>
<text x="99" y="85.9" transform="rotate(-90 99 85.9)">VCOMH</text>
<text x="143.7" y="85.9">TP</text>
<text x="92.5" y="90.4" transform="rotate(-90 92.5 90.4)">26</text>
<text x="98.1" y="90.4" transform="rotate(-90 98.1 90.4)">16</text>
<text x="55.3" y="139.6" transform="rotate(-90 55.3 139.6)">5</text>
<text x="77.7" y="139.6" transform="rotate(-90 77.7 139.6)">1</text>
<text x="56.3" y="145.4" transform="rotate(-90 56.3 145.4)">VIN</text>
<text x="78.6" y="144.9" transform="rotate(-90 78.6 144.9)">SW</text>
<text x="47.9" y="150">4</text>
<text x="51.5" y="150.9">EN</text>
<text x="80.4" y="150.9">FB</text>
<text x="85.2" y="150">3</text>
<text x="67.4" y="158.4" transform="rotate(-90 67.4 158.4)">GND</text>
<text x="66.5" y="162" transform="rotate(-90 66.5 162)">2</text>
<text x="211.1" y="168.6">Title</text>
<text x="211.1" y="174.2">Size</text>
<text x="211.1" y="179.7">Date:</text>
<text x="212.1" y="177">B</text>
<text x="219.5" y="179.7">2/28/2013</text>
<text x="220.4" y="174.2">Number</text>
<text x="248.3" y="179.7">Sheet2 of 2</text>
<text x="257.6" y="174.2">Revision</text>
<text x="211.1" y="181.6">File:</text>
<text x="219.5" y="181.6">Z:\Engineering\..\Bonus Area.SchDoc</text>
<text x="248.3" y="181.6">Drawn By:</text>
</g>
<text font-size="1.1" fill="#259ace" x="277.1" y="161.6" transform="rotate(-90 277.1 161.6)">http://www.tangentaudio.com/</text>
</svg>
